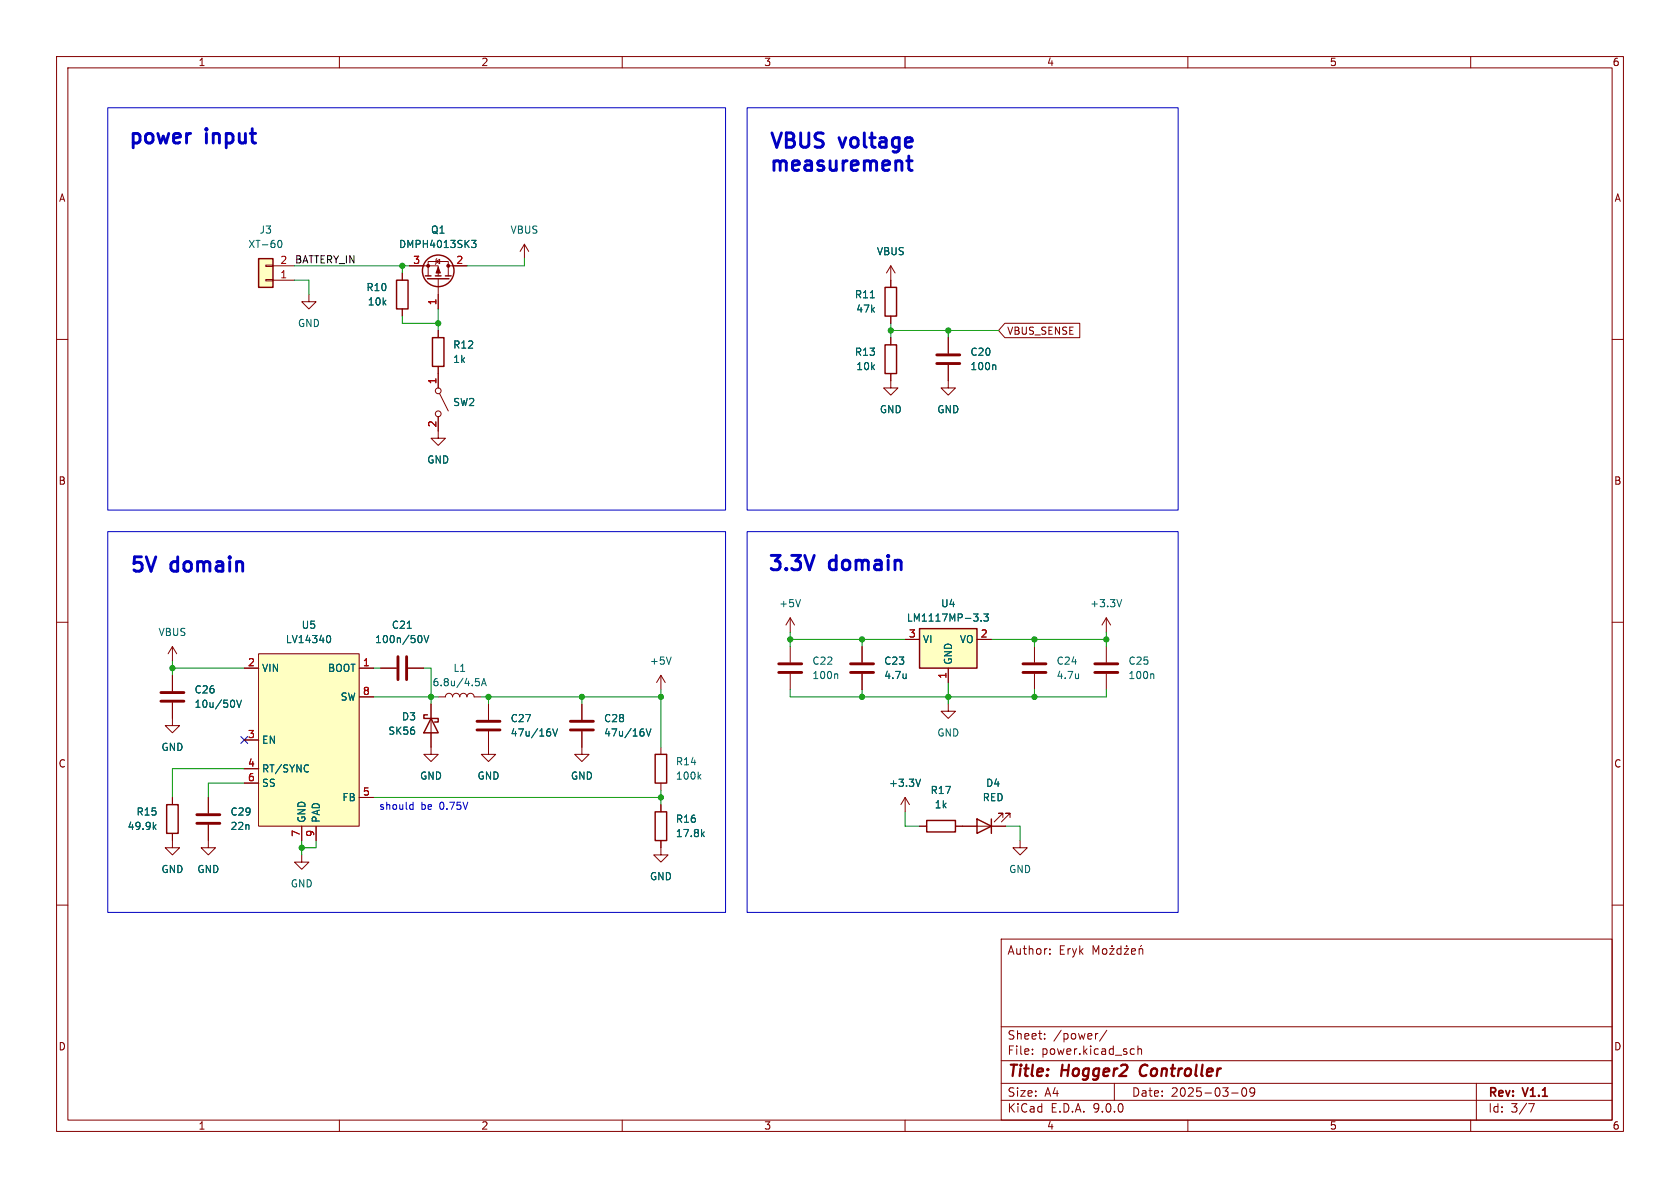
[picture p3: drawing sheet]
<svg xmlns="http://www.w3.org/2000/svg" width="297mm" height="210mm" viewBox="0 0 297 210" stroke-linecap="round" stroke-linejoin="round" font-family="sans-serif">
<g fill="none" stroke="#840000" stroke-width=".18">
<path d="M10 10h277v190h-277zM12 12h273v186h-273zM60 10v2M110 10v2M160 10v2M210 10v2M260 10v2M54.6 52.1v1.2h1.3l-1.3 1.3-1.3-1.3h1.3M71.1 48.3v1.2M71.1 54.6v1.3M72.4 47h5.1v1.8M75.7 48.8v-2.6h3.5v2.6"/>
<path d="M77.1 46.2l.6-.4v.8zM77.2 45.7l-.1 .1v.8l-.1 .1M77.5 49.3v5.3M77.5 58.4v1.3M79.2 47h3.3M92.7 43.2l-.8 1.3M92.7 43.2l.8 1.3M92.7 43.2v2.5M10 60h2M77.5 73.7v3.8h1.2l-1.2 1.2-1.3-1.2h1.3M77.5 64.8v3.8M77.7 69.6l1.5 3"/>
<path d="M285 60h2M10 110h2M139.7 109.2l-.8 1.3M139.7 109.2l.8 1.3M139.7 109.2v2.6M182.9 114.3v2.8M182.9 119.1v2.8M195.6 109.2v2.6M195.6 114.3v2.8M195.6 119.1v2.8M195.6 109.2l-.8 1.3M195.6 109.2l.7 1.3"/>
<path d="M285 110h2M86.4 124.5v2.8M86.4 129.3v2.8M102.9 132.1v1.3h-1.3l1.3 1.2 1.2-1.2h-1.2M167.6 124.5v1.2h1.3l-1.3 1.3-1.2-1.3h1.2M160 141l-.7 1.2M160 141l.8 1.2M160 141v2.5M162.6 146.1h1.2M168.9 146.1h8.9M177.3 144.5v-.7h-.8h.8l-1.5 1.5M178.6 144.5v-.7h-.8h.8l-1.6 1.5"/>
<path d="M180.3 148.6v1.3h1.3l-1.3 1.2-1.2-1.2h1.2M10 160h2M177 166h108v32h-108zM185.6 168.6v.1M185.6 167.8v.1M193.2 168.7v-1.5l.5 1.1 .5-1.1v1.5M195 167.8l.4-.1 .3 .3v.4l-.3 .3-.4-.1-.1-.2v-.4zM196.2 167.7h.8l-.8 1h.8M196.6 167.2v.1M198.2 167.8l-.5-.1-.2 .3v.4l.1 .2h.6M198.2 167.2v1.5M198.7 167.7h.8l-.8 1h.8"/>
<path d="M199.2 167.2v.1M200 168.2l.7-.1v-.3l-.5-.1-.2 .2 .1 .7h.6M201.4 167.8l.2-.1 .4 .1v.9M201.4 167.7v1M201.8 167.1l-.2 .2M285 160h2M60 198v2M110 198v2M160 198v2M177 194.5h108M177 191.5h108M177 187.5h108"/>
<path d="M177 181.5h108M182.5 186.3v.1M182.5 185.5v.1M184.7 183.6v.1M184.7 182.8v.1M194.1 182.7l-.3 .1M195.7 182.1l-1.3 2M197 191.5v3M200.1 185.4l.4 .1M200.5 186.3l-.4 .1M201.2 185.5l.2-.1 .3 .1 .1 .9M201.2 184.9v1.5"/>
<path d="M210 198v2M217.7 193.2h1.2M219.7 192.4l.2-.1a.81 .81 0 0 1 .6 .6 .81 .81 0 0 1-.3 .8l-.2 .1a.81 .81 0 0 1-.3-1.4zM221.8 192.9l-.3 .3h-.3l-.2-.3 .1-.5 .4-.1 .2 .1a.99 .99 0 0 1-.3 1.4h-.3M260 198v2M261 191.5v6.5M270.2 195.1h1l-.6 1.5"/>
<circle cx="77.5" cy="73.2" r=".51"/>
<circle cx="77.5" cy="69.1" r=".51"/>
</g>
<path d="M201.8 188.5a1.27 1.27 0 0 0 0 1.6" fill="none" stroke="#840000" stroke-width=".4"/>
<path d="M180.8 117.3h4.1M180.8 118.9h4.1M193.5 117.3h4.1M193.5 118.9h4.1M84.3 127.5h4.1M84.3 129h4.1" fill="none" stroke="#840000" stroke-width=".51"/>
<path d="M83.4 42.5h.8l-.5 .5 .4 .1v.5l-.2 .2-.5-.1M141.5 106l-.4 1.3M190.7 119.1v.9M190.7 119.8l-.1 .1M198.3 106l-.4 1.3M203.8 119.1l.2 .2v.7M97.3 129.5v.5M97.7 128.8l.4 1.3 .5-1.3M162.7 137.7l-.4 1.3" fill="none" stroke="#006464" stroke-width=".18"/>
<g fill="none" stroke="#840000" stroke-width=".25">
<path d="M70.1 49.5h2v5.1h-2zM75.2 48.8h1M75.6 49.3h3.8M76.5 59.7h2v5.1h-2zM77 48.8h1M78.7 48.8h1.1M163.8 145h5.1v2.1h-5.1zM172.7 144.8l2.6 1.3-2.6 1.2zM175.3 144.8v2.5"/>
<circle cx="77.5" cy="47.9" r="2.79"/>
</g>
<g fill="#840000" stroke="#840000" stroke-width=".18">
<path d="M77.5 47.2l.4 1.1h-.8z"/>
<circle cx="79.2" cy="47" r=".25"/>
<circle cx="75.7" cy="47" r=".25"/>
</g>
<path d="M162.6 111.1h10.1v7h-10.1z" fill="#ffffc2"/>
<path d="M156.5 50.8h2v5.1h-2zM156.5 61h2v5h-2zM162.6 111.1h10.1v7h-10.1zM75.6 126.4h-.7v.6h2.6v.6h-.7M76.2 127l1.3 2.5h-2.6zM115.8 133.4h2.1v5h-2.1zM29.5 142.2h2v5.1h-2zM115.8 143.5h2.1v5.1h-2.1z" fill="none" stroke="#840000" stroke-width=".25"/>
<g fill="none" stroke="#840000" stroke-width=".18">
<path d="M157.5 47l-.8 1.3M157.5 47l.7 1.3M157.5 47v3.8M157.5 55.9v1.3M157.5 59.7v1.3M167.6 59.7v2.8M157.5 66v2.6h1.2l-1.2 1.3-1.3-1.3h1.3M167.6 64.5v4.1h1.3l-1.3 1.3-1.2-1.3h1.2M30.5 114.3v2.5M30.5 119.4v2.8M30.5 114.3l-.8 1.3M30.5 114.3l.7 1.3"/>
<path d="M67.3 118.1h2.8M72.1 118.1h2.8M116.8 119.4l-.7 1.3M116.8 119.4l.8 1.3M116.8 119.4v2.5M139.7 114.3v2.8M139.7 119.1v2.8M152.4 114.3v2.8M152.4 119.1v2.8M160 113h2.6M167.6 118.1v2.6M172.7 113h2.6"/>
<path d="M30.5 124.2v4.1h1.2l-1.2 1.2-1.3-1.2h1.3M76.2 124.5v8.9h1.3l-1.3 1.2-1.3-1.2h1.3M77.5 123.2h1.2a.64 .64 0 0 1 .7-.6 .64 .64 0 0 1 .6 .6 .64 .64 0 0 1 .6-.6 .64 .64 0 0 1 .7 .6 .64 .64 0 0 1 .6-.6 .64 .64 0 0 1 .6 .6 .64 .64 0 0 1 .7-.6 .64 .64 0 0 1 .6 .6h1.3M116.8 132.1v1.3M116.8 138.4v1.3M30.5 147.3v2.6h1.2l-1.2 1.2-1.3-1.2h1.3M30.5 141v1.2M36.8 145.8v4.1h1.3l-1.3 1.2-1.2-1.2h1.2M36.8 141v2.8M53.3 151.1v1.3h1.3l-1.3 1.3-1.2-1.3h1.2M116.8 148.6v2.5h1.3l-1.3 1.3-1.2-1.3h1.2M116.8 142.2v1.3"/>
</g>
<g fill="none" stroke="#006464" stroke-width=".18">
<path d="M153.9 52.6h.7M175.9 64.5l.1 .2v.6M72 111.1h.7M74.3 112.3a.79 .79 0 0 1 0 1.3M75 112.3l.4 1.3 .4-1.3M84.1 120h.6M118.7 116.1l-.5 1.3M147.9 119.1l.2 .2v.7M160.2 119.1v.9M160.2 119.8l-.1 .1M172.1 108.5h.8l-.4 .5M172.8 109.1v.6"/>
<path d="M173.4 109.7v.1M173.9 108.5h.8l-.4 .5 .4 .1v.6l-.2 .1-.6-.1M41.4 124v.8M41.8 123.8l.5 1.2 .4-1.2M84.5 120.4l.3 .3v.3l-.3 .2M85.1 121.2l.4-1.2 .5 1.2M85.2 120.9h.6M123.5 137.3l.4 .4M123.9 136.9l-.5 .5M27.2 146.1l.4 .5M27.6 145.8l-.5 .5M124.1 147.4l.4 .5"/>
<path d="M124.5 147.1l-.5 .4"/>
</g>
<path d="M165.6 62.7h4.1M165.6 64.3h4.1M70.4 116.1v4M71.9 116.1v4M137.7 117.3h4M137.7 118.9h4M150.4 117.3h4M150.4 118.9h4M28.4 122.4h4.1M28.4 124h4.1M34.8 144h4.1M34.8 145.5h4.1" fill="none" stroke="#840000" stroke-width=".51"/>
<path d="M45.7 45.7h2.6v5.1h-2.6z" fill="#ffffc2"/>
<path d="M45.7 45.7h2.6v5.1h-2.6z" fill="none" stroke="#840000" stroke-width=".25"/>
<path d="M47 49.4h1.3v.3h-1.3zM47 46.9h1.3v.2h-1.3zM48.3 49.5h3.8M48.3 47h3.8" fill="none" stroke="#840000" stroke-width=".18"/>
<path d="M49.2 42.7l.2-.2a.68 .68 0 0 1 .4 .6 .68 .68 0 0 1-.4 .7l-.2-.3" fill="none" stroke="#006464" stroke-width=".18"/>
<path d="M45.7 115.6h17.8v30.5h-17.8z" fill="#ffffc2"/>
<g fill="none" stroke="#840000" stroke-width=".18">
<path d="M71.1 48.3v1.2M71.1 54.6v1.3M72.4 47h2.5M77.5 52.1v2.5M77.5 58.4v1.3M80 47h2.5M157.5 49.5v1.3M157.5 55.9v1.3M157.5 59.7v1.3M167.6 59.7v2.8M177.6 57.1h13.3v2.6h-13.3l-1.1-1.3zM77.5 64.8v3.8"/>
<path d="M77.5 73.7v2.5M157.5 66v1.3M167.6 64.5v2.8M30.5 119.4v2.8M43.2 118.1h2.5M45.7 115.6h17.8v30.5h-17.8zM63.5 118.1h2.5M67.3 118.1h2.8M72.1 118.1h2.8M152.4 114.3v2.8M152.4 119.1v2.8M160 113h2.6"/>
<path d="M167.6 118.1v2.6M172.7 113h2.6M30.5 124.2v2.8M43.2 130.8h2.5M43.2 135.9h2.5M43.2 138.4h2.5M63.5 123.2h2.5M76.2 124.5v2.5M76.2 129.5v2.6M86.4 129.3v4.1h1.2l-1.2 1.2-1.3-1.2h1.3M86.4 124.5v2.8M102.9 124.5v2.8"/>
<path d="M102.9 129.3v2.8M30.5 141v1.2M30.5 147.3v1.3M36.8 141v2.8M36.8 145.8v2.8M53.3 146.1v2.5M55.9 146.1v2.5M63.5 141h2.5M116.8 142.2v1.3M116.8 148.6v1.3M162.6 146.1h1.2M168.9 146.1h3.8"/>
<path d="M175.3 146.1h2.5"/>
</g>
<g fill="none" stroke="#006464" stroke-width=".18">
<path d="M83.4 42.5h.8l-.5 .5 .4 .1v.5l-.2 .2-.5-.1M153.9 52.6h.7M175.9 64.5l.1 .2v.6M58 112.3a.68 .68 0 0 1 .5 .7 .68 .68 0 0 1-.5 .6M72 111.1h.7M74.3 112.3a.79 .79 0 0 1 0 1.3M75 112.3l.4 1.3 .4-1.3M160.2 119.1v.9M160.2 119.8l-.1 .1M172.1 108.5h.8l-.4 .5M172.8 109.1v.6M173.4 109.7v.1"/>
<path d="M173.9 108.5h.8l-.4 .5 .4 .1v.6l-.2 .1-.6-.1M41.4 124v.8M41.8 123.8l.5 1.2 .4-1.2M54.5 135.3h.1M54.6 136.3l-.1 .1M97.3 129.5v.5M97.7 128.8l.4 1.3 .5-1.3M113.8 129.5v.5M114.2 128.8l.5 1.3 .4-1.3M162.7 137.7l-.4 1.3M27.2 146.1l.4 .5M27.6 145.8l-.5 .5"/>
<path d="M124.1 147.4l.4 .5M124.5 147.1l-.5 .4"/>
</g>
<path d="M100.8 127.5h4.1M100.8 129h4.1" fill="none" stroke="#840000" stroke-width=".51"/>
<g fill="none" stroke="#009600" stroke-width=".18">
<path d="M52.1 49.5h2.5v2.6M52.1 47h20.3M71.1 47v1.3M71.1 55.9v1.3h6.4M77.5 54.6v3.8M92.7 45.7v1.3h-10.2M157.5 58.4h19M157.5 57.2v2.5M167.6 58.4v1.3M30.5 116.8v2.6M30.5 118.1h12.7M66 118.1h1.3"/>
<path d="M74.9 118.1h1.3v6.4M139.7 111.8v2.5M139.7 113h20.3M152.4 113v1.3M175.3 113h20.3M182.9 113v1.3M195.6 111.8v2.5M43.2 138.4h-6.4v2.6M43.2 135.9h-12.7v5.1M66 123.2h11.5M85.1 123.2h31.7M86.4 123.2v1.3"/>
<path d="M102.9 123.2v1.3M116.8 121.9v10.2M116.8 139.7v2.5M139.7 121.9v1.3h55.9v-1.3M152.4 121.9v1.3M167.6 120.7v3.8M182.9 121.9v1.3M53.3 148.6v2.5M55.9 148.6v1.3h-2.6M66 141h50.8M160 143.5v2.6h2.6M177.8 146.1h2.5v2.5"/>
</g>
<path d="M42.6 130.2l1.2 1.2M43.8 130.2l-1.2 1.2" fill="none" stroke="#000084" stroke-width=".18"/>
<path d="M19 19.1h109.3v71.1h-109.3zM132.1 19.1h76.2v71.1h-76.2zM19 94h109.3v67.3h-109.3zM132.1 94h76.2v67.3h-76.2zM72.7 142.2l.3 .1M73 141.8v1.3M73 143l-.3 .1" fill="none" stroke="#0000c2" stroke-width=".18"/>
<path d="M160.7 27.6v2.2l.1 .2 .5 .1" fill="none" stroke="#0000c2" stroke-width=".51"/>
<g fill="#009600" stroke="#009600" stroke-width=".18">
<circle cx="53.3" cy="149.9" r=".46"/>
<circle cx="102.9" cy="123.2" r=".46"/>
<circle cx="116.8" cy="141" r=".46"/>
<circle cx="116.8" cy="123.2" r=".46"/>
<circle cx="76.2" cy="123.2" r=".46"/>
<circle cx="86.4" cy="123.2" r=".46"/>
<circle cx="77.5" cy="57.2" r=".46"/>
<circle cx="71.1" cy="47" r=".46"/>
<circle cx="30.5" cy="118.1" r=".46"/>
<circle cx="152.4" cy="123.2" r=".46"/>
<circle cx="182.9" cy="123.2" r=".46"/>
<circle cx="167.6" cy="123.2" r=".46"/>
<circle cx="195.6" cy="113" r=".46"/>
<circle cx="182.9" cy="113" r=".46"/>
<circle cx="157.5" cy="58.4" r=".46"/>
<circle cx="152.4" cy="113" r=".46"/>
<circle cx="139.7" cy="113" r=".46"/>
<circle cx="167.6" cy="58.4" r=".46"/>
</g>
<g font-size="3.5" fill="#0000c2">
<text x="22.6" y="26.2">power</text>
<text x="36.6" y="26.2">input</text>
<text x="135.9" y="26.9">VBUS</text>
<text x="148.6" y="26.9">voltage</text>
<text x="135.9" y="31">measurement</text>
<text x="22.9" y="101.9">5V</text>
<text x="30.4" y="101.9">domain</text>
<text x="135.6" y="101.6">3.3V</text>
<text x="146.8" y="101.6">domain</text>
</g>
<g font-size="2.8" fill="#840000">
<text x="178" y="190.9">Title:</text>
<text x="187.7" y="190.9">Hogger2</text>
<text x="202.4" y="190.9">Controller</text>
</g>
<g font-size="2.1" fill="#840000">
<text x="178" y="169">Author:</text>
<text x="187.2" y="169">Eryk</text>
<text x="178" y="184">Sheet:</text>
<text x="186.2" y="184">/power/</text>
<text x="178" y="186.7">File:</text>
<text x="184.1" y="186.7">power.kicad_sch</text>
<text x="178" y="196.9">KiCad</text>
<text x="178" y="194.1">Size:</text>
<text x="184.7" y="194.1">A4</text>
<text x="185.7" y="196.9">E.D.A.</text>
<text x="193.3" y="196.9">9.0.0</text>
<text x="200" y="194.1">Date:</text>
<text x="207" y="194.1">2025-03-09</text>
<text x="263" y="194.3">Rev:</text>
<text x="263" y="196.9">Id:</text>
<text x="267.1" y="196.9">3/7</text>
<text x="269.4" y="194.3">V1.1</text>
</g>
<g font-size="1.8" fill="#840000">
<text x="35" y="11.9">1</text>
<text x="85" y="11.9">2</text>
<text x="135" y="11.9">3</text>
<text x="185" y="11.9">4</text>
<text x="235" y="11.9">5</text>
<text x="285" y="11.9">6</text>
<text x="10.3" y="35.9">A</text>
<text x="285.3" y="35.9">A</text>
<text x="178" y="59.4">VBUS_SENSE</text>
<text x="10.3" y="85.9">B</text>
<text x="285.3" y="85.9">B</text>
<text x="10.3" y="135.9">C</text>
<text x="285.3" y="135.9">C</text>
<text x="10.3" y="185.9">D</text>
<text x="285.3" y="185.9">D</text>
<text x="35" y="199.9">1</text>
<text x="85" y="199.9">2</text>
<text x="135" y="199.9">3</text>
<text x="185" y="199.9">4</text>
<text x="235" y="199.9">5</text>
<text x="285" y="199.9">6</text>
</g>
<g font-size="1.8" fill="#006464">
<text x="45.8" y="41.5">J3</text>
<text x="76.1" y="41.5">Q1</text>
<text x="90.2" y="41.5">VBUS</text>
<text x="43.8" y="44">XT-60</text>
<text x="70.4" y="44">DMPH4013SK3</text>
<text x="154.9" y="45.3">VBUS</text>
<text x="64.7" y="51.7">R10</text>
<text x="151" y="52.9">R11</text>
<text x="52.6" y="58">GND</text>
<text x="64.9" y="54.2">10k</text>
<text x="151.3" y="55.5">47k</text>
<text x="80" y="61.8">R12</text>
<text x="80" y="64.4">1k</text>
<text x="151" y="63.1">R13</text>
<text x="151.3" y="65.6">10k</text>
<text x="171.5" y="65.6">100n</text>
<text x="171.5" y="63.1">C20</text>
<text x="80" y="72">SW2</text>
<text x="155.4" y="73.3">GND</text>
<text x="165.6" y="73.3">GND</text>
<text x="75.4" y="82.1">GND</text>
<text x="137.7" y="107.5">+5V</text>
<text x="166.3" y="107.5">U4</text>
<text x="192.6" y="107.5">+3.3V</text>
<text x="27.9" y="112.6">VBUS</text>
<text x="50.4" y="113.9">LV14340</text>
<text x="53.2" y="111.4">U5</text>
<text x="66.2" y="113.9">100n/50V</text>
<text x="69.2" y="111.4">C21</text>
<text x="160.2" y="110.1">LM1117MP-3.3</text>
<text x="163.1" y="113.9">VI</text>
<text x="169.6" y="113.9">VO</text>
<text x="46.2" y="119">VIN</text>
<text x="57.9" y="119">BOOT</text>
<text x="80.1" y="119">L1</text>
<text x="114.8" y="117.7">+5V</text>
<text x="143.5" y="117.7">C22</text>
<text x="156.2" y="117.7">C23</text>
<text x="168.5" y="117.6" transform="rotate(-90 168.5 117.6)">GND</text>
<text x="186.7" y="117.7">C24</text>
<text x="199.4" y="117.7">C25</text>
<text x="34.3" y="125.3">10u/50V</text>
<text x="34.3" y="122.8">C26</text>
<text x="60.1" y="124.1">SW</text>
<text x="76.4" y="121.5">6.8u/4.5A</text>
<text x="143.5" y="120.2">100n</text>
<text x="156.2" y="120.2">4.7u</text>
<text x="186.7" y="120.2">4.7u</text>
<text x="199.4" y="120.2">100n</text>
<text x="46.2" y="131.7">EN</text>
<text x="68.5" y="130.1">SK56</text>
<text x="71" y="127.5">D3</text>
<text x="90.2" y="130.4">47u/16V</text>
<text x="90.2" y="127.9">C27</text>
<text x="106.7" y="130.4">47u/16V</text>
<text x="106.7" y="127.9">C28</text>
<text x="165.6" y="130.4">GND</text>
<text x="28.4" y="132.9">GND</text>
<text x="46.2" y="136.8">RT/SYNC</text>
<text x="119.4" y="135.5">R14</text>
<text x="46.2" y="139.3">SS</text>
<text x="60.4" y="141.8">FB</text>
<text x="74.2" y="138">GND</text>
<text x="84.3" y="138">GND</text>
<text x="100.8" y="138">GND</text>
<text x="119.4" y="138">100k</text>
<text x="157.1" y="139.3">+3.3V</text>
<text x="164.4" y="140.6">R17</text>
<text x="165.1" y="143.1">1k</text>
<text x="173.6" y="141.8">RED</text>
<text x="174.2" y="139.3">D4</text>
<text x="22.5" y="146.9">49.9k</text>
<text x="24" y="144.4">R15</text>
<text x="40.6" y="144.4">C29</text>
<text x="40.6" y="146.9">22n</text>
<text x="54.2" y="145.5" transform="rotate(-90 54.2 145.5)">GND</text>
<text x="56.7" y="145.5" transform="rotate(-90 56.7 145.5)">PAD</text>
<text x="119.4" y="145.6">R16</text>
<text x="119.4" y="148.2">17.8k</text>
<text x="28.4" y="154.5">GND</text>
<text x="34.8" y="154.5">GND</text>
<text x="114.8" y="155.8">GND</text>
<text x="178.3" y="154.5">GND</text>
<text x="51.3" y="157.1">GND</text>
</g>
<g font-size="1.8" fill="#a90000">
<text x="49.5" y="46.7">2</text>
<text x="73" y="46.7">3</text>
<text x="80.6" y="46.7">2</text>
<text x="49.5" y="49.3">1</text>
<text x="77.2" y="54" transform="rotate(-90 77.2 54)">1</text>
<text x="77.2" y="68" transform="rotate(-90 77.2 68)">1</text>
<text x="77.2" y="75.6" transform="rotate(-90 77.2 75.6)">2</text>
<text x="160.6" y="112.8">3</text>
<text x="173.3" y="112.8">2</text>
<text x="43.7" y="117.9">2</text>
<text x="64.1" y="117.9">1</text>
<text x="64.1" y="122.9">8</text>
<text x="167.4" y="120.1" transform="rotate(-90 167.4 120.1)">1</text>
<text x="43.7" y="130.6">3</text>
<text x="43.7" y="135.6">4</text>
<text x="43.7" y="138.2">6</text>
<text x="64.1" y="140.7">5</text>
<text x="53.1" y="148" transform="rotate(-90 53.1 148)">7</text>
<text x="55.6" y="148" transform="rotate(-90 55.6 148)">9</text>
</g>
<text font-size="1.8" fill="#0f0f0f" x="52.1" y="46.6">BATTERY_IN</text>
<g font-size="1.8" fill="#0000c2">
<text x="66.9" y="143.4">should</text>
<text x="74.4" y="143.4">be</text>
<text x="77.8" y="143.4">0.75V</text>
</g>
</svg>
